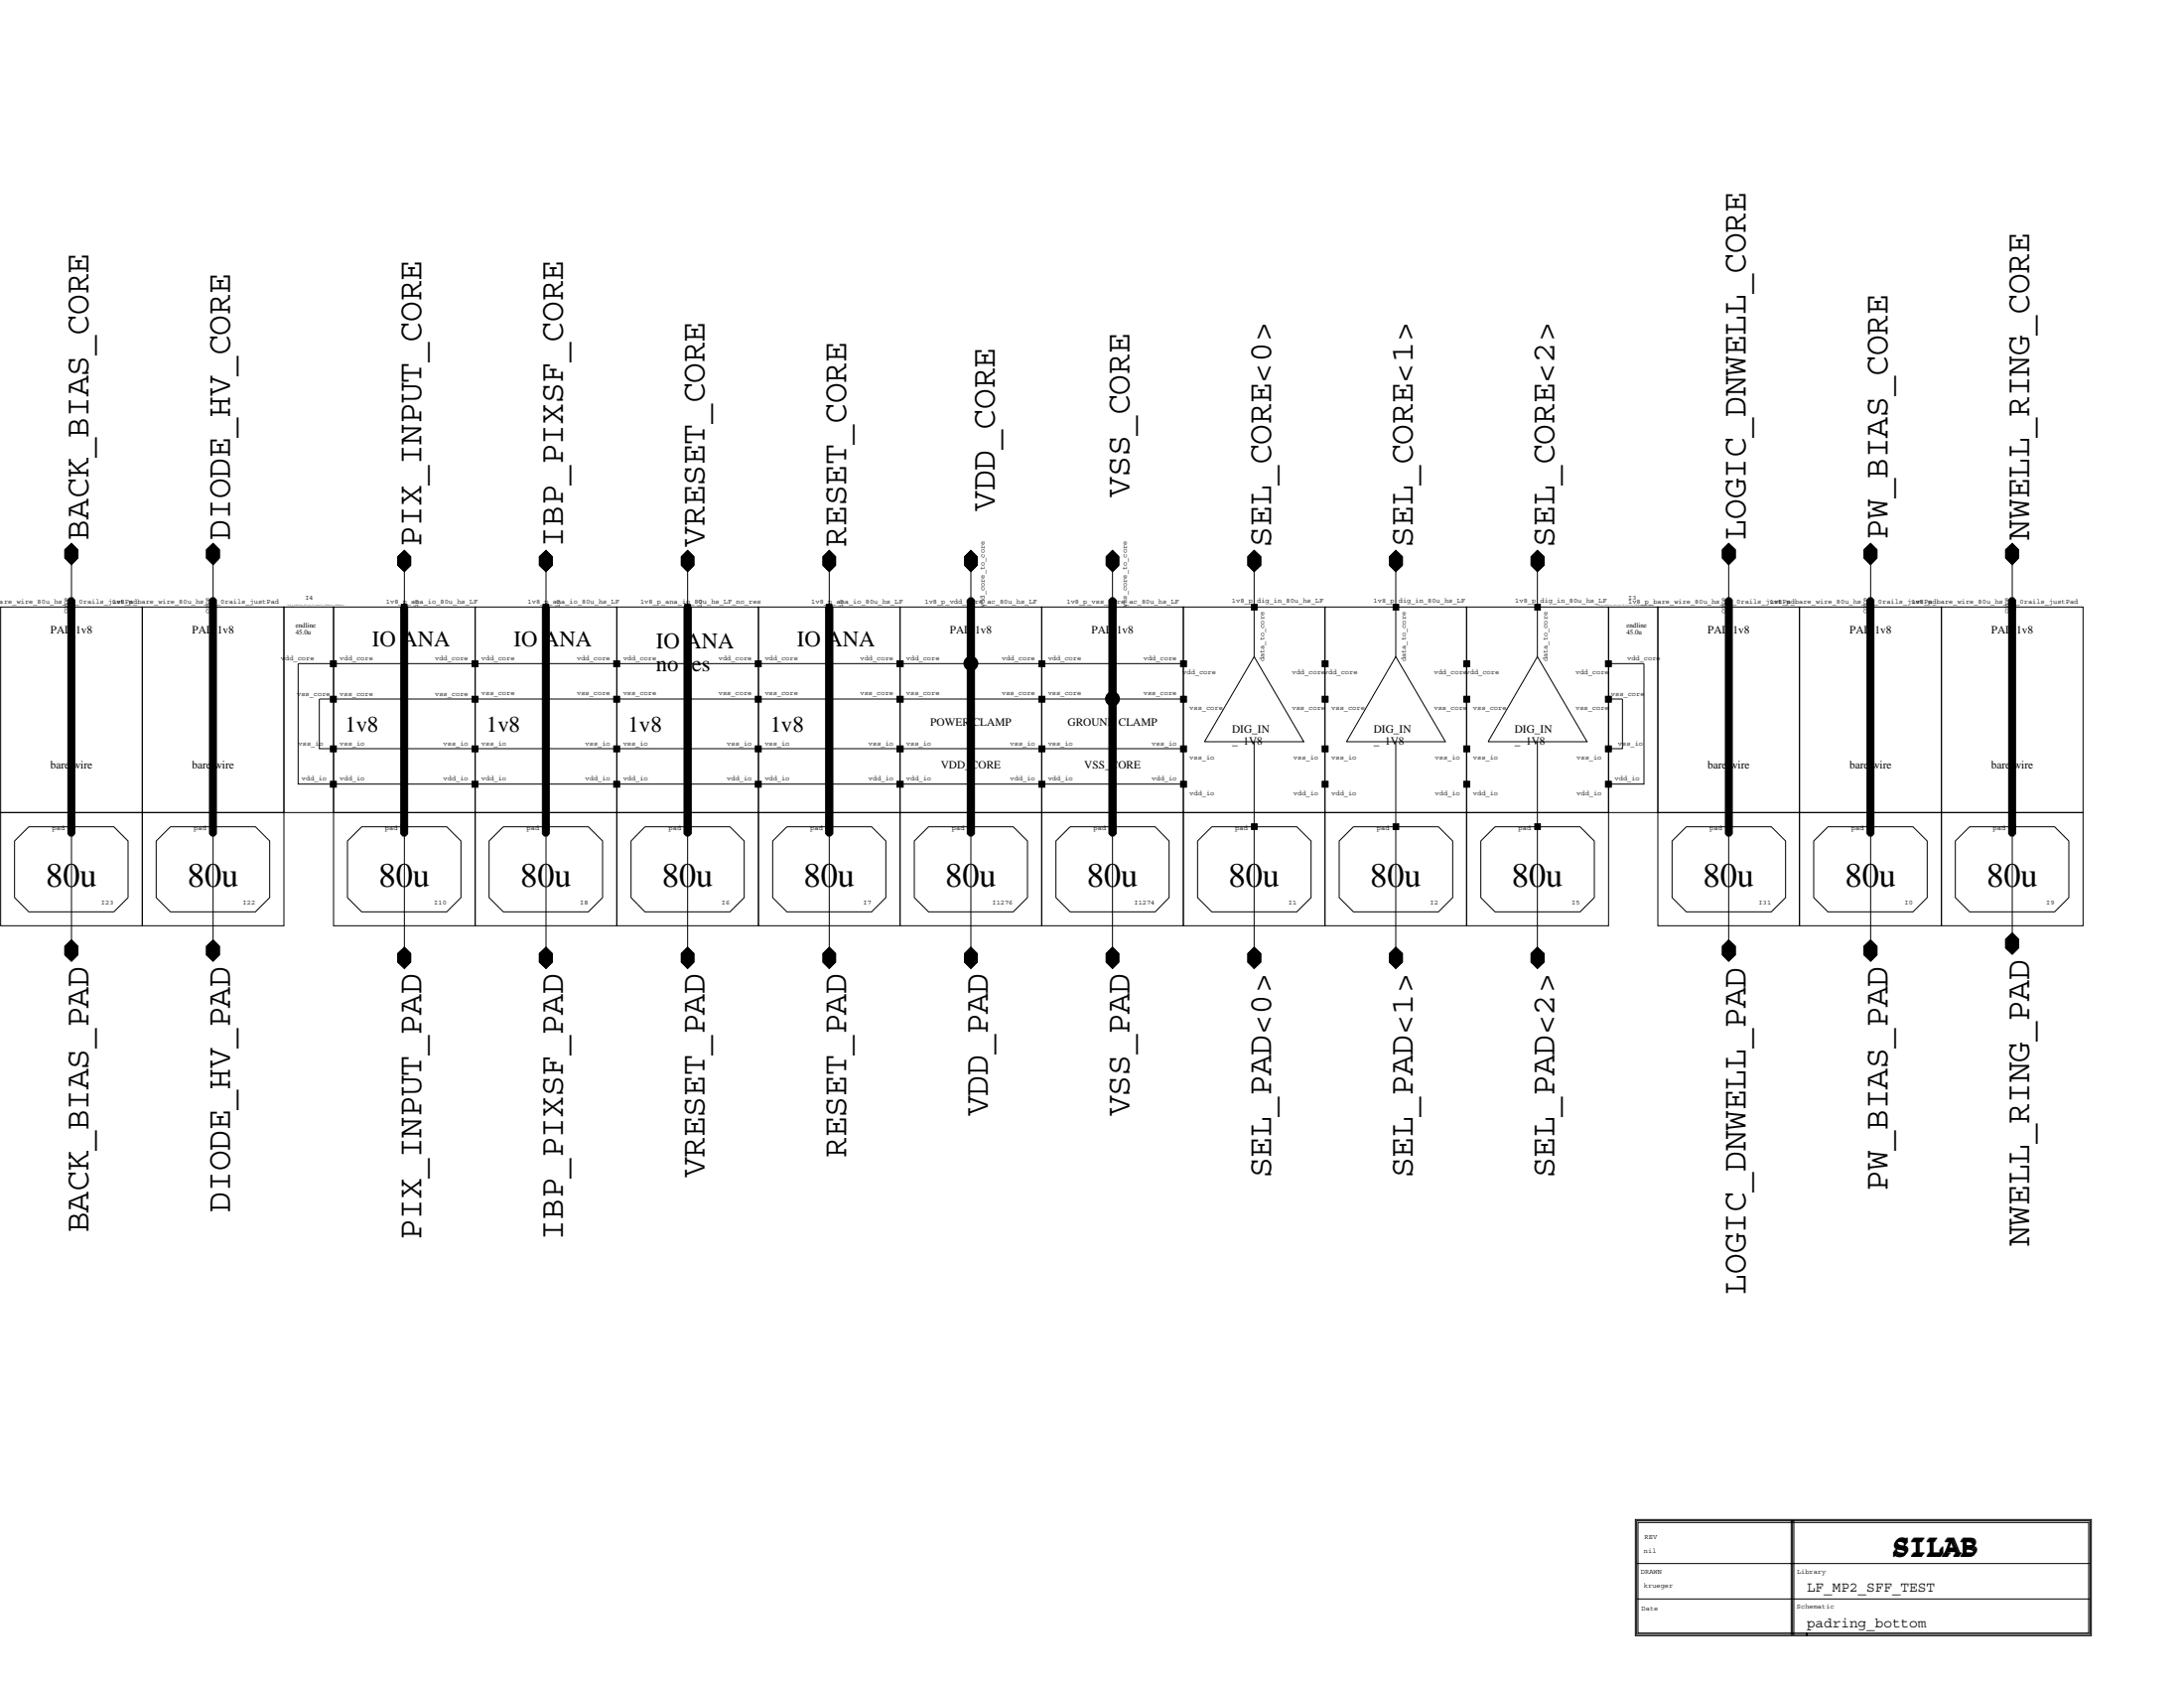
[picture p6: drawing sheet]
<svg xmlns="http://www.w3.org/2000/svg" width="279mm" height="216mm" viewBox="0 0 279 216" stroke-linecap="round" stroke-linejoin="round" font-family="sans-serif">
<g fill="none" stroke="#000" stroke-width=".13">
<path d="M.1 77.6h18.1v26.3h-18.1zM8.3 70.3l.8-.8 .8 .8v1.1l-.8 .8-.8-.8zM9.1 72.2v49.8M18.2 77.6h18.1v26.3h-18.1zM26.4 70.3l.9-.8 .8 .8v1.1l-.8 .8-.9-.8zM27.3 72.2v49M36.3 77.6h6.4v26.3h-6.4zM42.7 77.6h18.1v26.3h-18.1zM50.9 71.2l.8-.8 .8 .8v1.1l-.8 .8-.8-.8zM51.7 73.1v50.8M60.8 77.6h18.1v26.3h-18.1zM69 71.2l.8-.8 .9 .8v1.1l-.9 .8-.8-.8z"/>
<path d="M69.8 73.1v50.8M78.9 77.6h18.1v26.3h-18.1zM87.2 71.2l.8-.8 .8 .8v1.1l-.8 .8-.8-.8zM88 73.1v49.8M97 77.6h18.1v26.3h-18.1zM105.3 71.2l.8-.8 .8 .8v1.1l-.8 .8-.8-.8zM106.1 73.1v50.8M115.1 77.6h18.2v26.3h-18.2zM123.4 71.2l.8-.8 .8 .8v1.1l-.8 .8-.8-.8zM124.2 70.4v50.8M133.3 77.6h18.1v26.3h-18.1zM141.5 71.2l.8-.8 .8 .8v1.1l-.8 .8-.8-.8z"/>
<path d="M142.3 73.1v48.1M151.4 77.6h18.1v26.3h-18.1zM159.6 71.2l.8-.8 .9 .8v1.1l-.9 .8-.8-.8zM160.4 73.1v10.9M169.5 77.6h18.1v26.3h-18.1zM177.8 71.2l.8-.8 .8 .8v1.1l-.8 .8-.8-.8zM178.6 70.4v13.6M187.6 77.6h18.2v26.3h-18.2zM195.9 71.2l.8-.8 .8 .8v1.1l-.8 .8-.8-.8zM196.7 73.1v10.9M205.8 77.6h6.3v26.3h-6.3zM212.1 77.6h18.1v26.3h-18.1z"/>
<path d="M220.3 70.3l.8-.8 .9 .8v1.1l-.9 .8-.8-.8zM221.1 72.2v49.8M230.2 77.6h18.2v26.3h-18.2zM238.5 70.3l.8-.8 .8 .8v1.1l-.8 .8-.8-.8zM239.3 71.3v6.3M239.3 76.8v45.2M248.4 77.6h18.1v26.3h-18.1zM256.6 70.3l.8-.8 .8 .8v1.1l-.8 .8-.8-.8zM257.4 71.3v48.9M151.4 89.4h-110.5v6.4h110.5M151.4 84.9h-113.3v15.4h113.3M160.4 84l6.4 10.9h-12.7z"/>
<path d="M160.4 94.9v29M178.6 84l6.3 10.9h-12.6zM178.6 94.9v29M196.7 84l6.3 10.9h-12.6zM196.7 94.9v26.3M205.8 89.4h1.8v6.4h-1.8M205.8 84.9h4.5v15.4h-4.5M.1 103.9h18.1v14.5h-18.1zM3.7 105.7h10.9l1.8 1.9v7.2l-1.8 1.8h-10.9l-1.8-1.8v-7.2zM18.2 103.9h18.1v14.5h-18.1zM21.8 105.7h10.9l1.8 1.9v7.2l-1.8 1.8h-10.9l-1.8-1.8v-7.2zM42.7 103.9h18.1v14.5h-18.1z"/>
<path d="M46.3 105.7h10.9l1.8 1.9v7.2l-1.8 1.8h-10.9l-1.8-1.8v-7.2zM60.8 103.9h18.1v14.5h-18.1zM64.4 105.7h10.9l1.8 1.9v7.2l-1.8 1.8h-10.9l-1.8-1.8v-7.2zM78.9 103.9h18.1v14.5h-18.1zM82.5 105.7h10.9l1.8 1.9v7.2l-1.8 1.8h-10.9l-1.8-1.8v-7.2zM97 103.9h18.1v14.5h-18.1zM100.7 105.7h10.8l1.8 1.9v7.2l-1.8 1.8h-10.8l-1.9-1.8v-7.2zM115.1 103.9h18.2v14.5h-18.2zM118.8 105.7h10.8l1.8 1.9v7.2l-1.8 1.8h-10.8l-1.8-1.8v-7.2zM133.3 103.9h18.1v14.5h-18.1zM135.1 107.6l1.8-1.9h10.9l1.8 1.9v7.2l-1.8 1.8h-10.9l-1.8-1.8zM151.4 103.9h18.1v14.5h-18.1z"/>
<path d="M153.2 107.6l1.8-1.9h10.9l1.8 1.9v7.2l-1.8 1.8h-10.9l-1.8-1.8zM169.5 103.9h18.1v14.5h-18.1zM173.1 105.7h10.9l1.8 1.9v7.2l-1.8 1.8h-10.9l-1.8-1.8v-7.2zM178.2 105.4h.7v.7h-.7zM187.6 103.9h18.2v14.5h-18.2zM191.3 105.7h10.8l1.9 1.9v7.2l-1.9 1.8h-10.8l-1.9-1.8v-7.2zM212.1 103.9h18.1v14.5h-18.1zM215.7 105.7h10.9l1.8 1.9v7.2l-1.8 1.8h-10.9l-1.8-1.8v-7.2zM230.2 103.9h18.2v14.5h-18.2zM232 107.6l1.8-1.9h10.9l1.8 1.9v7.2l-1.8 1.8h-10.9l-1.8-1.8zM248.4 103.9h18.1v14.5h-18.1zM252 105.7h10.8l1.9 1.9v7.2l-1.9 1.8h-10.8l-1.9-1.8v-7.2z"/>
<path d="M8.3 121l.8-.8 .8 .8v1.1l-.8 .8-.8-.8zM26.4 121l.9-.8 .8 .8v1.1l-.8 .8-.9-.8zM50.9 122l.8-.8 .8 .8v1.1l-.8 .8-.8-.8zM69 122l.8-.8 .9 .8v1.1l-.9 .8-.8-.8zM87.2 122l.8-.8 .8 .8v1.1l-.8 .8-.8-.8zM105.3 122l.8-.8 .8 .8v1.1l-.8 .8-.8-.8zM123.4 122l.8-.8 .8 .8v1.1l-.8 .8-.8-.8zM141.5 122l.8-.8 .8 .8v1.1l-.8 .8-.8-.8zM159.6 122l.8-.8 .9 .8v1.1l-.9 .8-.8-.8zM177.8 122l.8-.8 .8 .8v1.1l-.8 .8-.8-.8zM195.9 122l.8-.8 .8 .8v1.1l-.8 .8-.8-.8zM221.1 120.2l.9 .8v1.1l-.9 .8-.8-.8v-1.1z"/>
<path d="M238.5 121l.8-.8 .8 .8v1.1l-.8 .8-.8-.8zM256.6 120.1l.8-.8 .8 .8v1.1l-.8 .8-.8-.8zM209.2 194.4h58.3v14.8h-36.4v-.3h36.1v-14.2h-57.6v14.2h21.5v.3h-21.9zM209.4 194.5h58v14.5h-58zM209.4 200h58M229.2 194.5h.3v14.5h-.3zM229.3 194.5v14.5M209.4 204.5h58"/>
</g>
<g fill="#000" stroke="#000" stroke-width=".13">
<path d="M8.9 76.5h.4l.3 .3v29.8l-.3 .3h-.4l-.2-.3v-29.8zM8.8 77.3h.7v.7h-.7zM8.3 70.3l.8-.8 .8 .8v1.1l-.8 .8-.8-.8zM27.1 76.5h.3l.3 .3v29.8l-.3 .3h-.3l-.3-.3v-29.8zM26.9 77.3h.7v.7h-.7zM26.4 70.3l.9-.8 .8 .8v1.1l-.8 .8-.9-.8zM51.5 77.4h.4l.3 .2v29l-.3 .3h-.4l-.2-.3v-29zM51.4 77.3h.7v.7h-.7zM50.9 71.2l.8-.8 .8 .8v1.1l-.8 .8-.8-.8zM69.6 77.4h.4l.3 .2v29l-.3 .3h-.4l-.2-.3v-29zM69.5 77.3h.7v.7h-.7zM69 71.2l.8-.8 .9 .8v1.1l-.9 .8-.8-.8z"/>
<path d="M87.5 77.6l.3-.2h.3l.3 .2v29l-.3 .3h-.3l-.3-.3zM87.6 77.3h.7v.7h-.7zM87.2 71.2l.8-.8 .8 .8v1.1l-.8 .8-.8-.8zM105.6 77.6l.3-.2h.4l.3 .2v29l-.3 .3h-.4l-.3-.3zM105.7 77.3h.7v.7h-.7zM105.3 71.2l.8-.8 .8 .8v1.1l-.8 .8-.8-.8zM124 76.5h.4l.3 .3v29.8l-.3 .3h-.4l-.3-.3v-29.8zM123.8 77.3h.8v.7h-.8zM123.4 71.2l.8-.8 .8 .8v1.1l-.8 .8-.8-.8zM142.2 76.5h.3l.3 .3v29.8l-.3 .3h-.3l-.3-.3v-29.8zM142 77.3h.7v.7h-.7zM141.5 71.2l.8-.8 .8 .8v1.1l-.8 .8-.8-.8z"/>
<path d="M160.1 77.3h.7v.7h-.7zM159.6 71.2l.8-.8 .9 .8v1.1l-.9 .8-.8-.8zM178.2 77.3h.7v.7h-.7zM177.8 71.2l.8-.8 .8 .8v1.1l-.8 .8-.8-.8zM196.3 77.3h.8v.7h-.8zM195.9 71.2l.8-.8 .8 .8v1.1l-.8 .8-.8-.8zM221 76.5h.4l.2 .3v29.8l-.2 .3h-.4l-.3-.3v-29.8zM220.8 77.3h.7v.7h-.7zM220.3 70.3l.8-.8 .9 .8v1.1l-.9 .8-.8-.8zM239.1 76.5h.4l.2 .3v29.8l-.2 .3h-.4l-.3-.3v-29.8zM238.9 77.3h.7v.7h-.7zM238.5 70.3l.8-.8 .8 .8v1.1l-.8 .8-.8-.8z"/>
<path d="M257.2 76.5h.4l.3 .3v29.8l-.3 .3h-.4l-.2-.3v-29.8zM257 77.3h.8v.7h-.8zM256.6 70.3l.8-.8 .8 .8v1.1l-.8 .8-.8-.8zM42.3 95.4h.7v.7h-.7zM42.3 99.9h.7v.8h-.7zM42.3 84.5h.7v.8h-.7zM42.3 89.1h.7v.7h-.7zM60.4 99.9h.7v.8h-.7zM60.4 84.5h.7v.8h-.7zM60.4 95.4h.7v.7h-.7zM60.4 89.1h.7v.7h-.7zM78.5 99.9h.7v.8h-.7z"/>
<path d="M78.5 84.5h.7v.8h-.7zM78.5 95.4h.7v.7h-.7zM78.5 89.1h.7v.7h-.7zM96.6 99.9h.8v.8h-.8zM96.6 84.5h.8v.8h-.8zM96.6 95.4h.8v.7h-.8zM96.6 89.1h.8v.7h-.8zM114.8 99.9h.7v.8h-.7zM114.8 84.5h.7v.8h-.7zM114.8 95.4h.7v.7h-.7zM114.8 89.1h.7v.7h-.7zM132.9 99.9h.7v.8h-.7z"/>
<path d="M132.9 84.5h.7v.8h-.7zM132.9 95.4h.7v.7h-.7zM132.9 89.1h.7v.7h-.7zM151 99.9h.8v.8h-.8zM151 84.5h.8v.8h-.8zM151 95.4h.8v.7h-.8zM151 89.1h.8v.7h-.8zM169.2 99.9h.7v.8h-.7zM169.2 84.5h.7v.8h-.7zM169.2 95.4h.7v.7h-.7zM169.2 89.1h.7v.7h-.7zM187.3 99.9h.7v.8h-.7z"/>
<path d="M187.3 84.5h.7v.8h-.7zM187.3 95.4h.7v.7h-.7zM187.3 89.1h.7v.7h-.7zM205.4 99.9h.7v.8h-.7zM205.4 84.5h.7v.8h-.7zM205.4 95.4h.7v.7h-.7zM205.4 89.1h.7v.7h-.7zM8.8 105.4h.7v.7h-.7zM26.9 105.4h.7v.7h-.7zM51.4 105.4h.7v.7h-.7zM69.5 105.4h.7v.7h-.7zM87.6 105.4h.7v.7h-.7z"/>
<path d="M105.7 105.4h.7v.7h-.7zM123.8 105.4h.8v.7h-.8zM142 105.4h.7v.7h-.7zM160.1 105.4h.7v.7h-.7zM196.3 105.4h.8v.7h-.8zM220.8 105.4h.7v.7h-.7zM238.9 105.4h.7v.7h-.7zM257 105.4h.8v.7h-.8zM256.6 120.1l.8-.8 .8 .8v1.1l-.8 .8-.8-.8zM8.3 121l.8-.8 .8 .8v1.1l-.8 .8-.8-.8zM26.4 121l.9-.8 .8 .8v1.1l-.8 .8-.9-.8zM50.9 122l.8-.8 .8 .8v1.1l-.8 .8-.8-.8z"/>
<path d="M69 122l.8-.8 .9 .8v1.1l-.9 .8-.8-.8zM88 121.2l.8 .8v1.1l-.8 .8-.8-.8v-1.1zM106.1 121.2l.8 .8v1.1l-.8 .8-.8-.8v-1.1zM124.2 121.2l.8 .8v1.1l-.8 .8-.8-.8v-1.1zM142.3 121.2l.8 .8v1.1l-.8 .8-.8-.8v-1.1zM160.4 121.2l.9 .8v1.1l-.9 .8-.8-.8v-1.1zM178.6 121.2l.8 .8v1.1l-.8 .8-.8-.8v-1.1zM196.7 121.2l.8 .8v1.1l-.8 .8-.8-.8v-1.1zM220.3 121l.8-.8 .9 .8v1.1l-.9 .8-.8-.8zM238.5 121l.8-.8 .8 .8v1.1l-.8 .8-.8-.8z"/>
<circle cx="124.2" cy="84.9" r=".89"/>
<circle cx="142.3" cy="89.4" r=".89"/>
</g>
<path d="M178.2 105.4h.7v.7h-.7z" fill="#000"/>
<g font-size="4.4">
<text x="127.3" y="65.4" transform="rotate(-90 127.3 65.4)">VDD_CORE</text>
<text x="144.5" y="63.6" transform="rotate(-90 144.5 63.6)">VSS_CORE</text>
<text x="11.3" y="69" transform="rotate(-90 11.3 69)">BACK_BIAS_CORE</text>
<text x="29.4" y="69" transform="rotate(-90 29.4 69)">DIODE_HV_CORE</text>
<text x="53.9" y="69.9" transform="rotate(-90 53.9 69.9)">PIX_INPUT_CORE</text>
<text x="72" y="69.9" transform="rotate(-90 72 69.9)">IBP_PIXSF_CORE</text>
<text x="90.1" y="69.9" transform="rotate(-90 90.1 69.9)">VRESET_CORE</text>
<text x="108.3" y="69.9" transform="rotate(-90 108.3 69.9)">RESET_CORE</text>
<text x="162.6" y="69.9" transform="rotate(-90 162.6 69.9)">SEL_CORE&lt;0&gt;</text>
<text x="180.7" y="69.9" transform="rotate(-90 180.7 69.9)">SEL_CORE&lt;1&gt;</text>
<text x="198.9" y="69.9" transform="rotate(-90 198.9 69.9)">SEL_CORE&lt;2&gt;</text>
<text x="223.3" y="69" transform="rotate(-90 223.3 69)">LOGIC_DNWELL_CORE</text>
<text x="241.5" y="69" transform="rotate(-90 241.5 69)">PW_BIAS_CORE</text>
<text x="259.6" y="69" transform="rotate(-90 259.6 69)">NWELL_RING_CORE</text>
<text x="5.9" y="113.3">80u</text>
<text x="24" y="113.3">80u</text>
<text x="48.5" y="113.3">80u</text>
<text x="66.6" y="113.3">80u</text>
<text x="84.7" y="113.3">80u</text>
<text x="102.8" y="113.3">80u</text>
<text x="120.9" y="113.3">80u</text>
<text x="139.1" y="113.3">80u</text>
<text x="157.2" y="113.3">80u</text>
<text x="175.3" y="113.3">80u</text>
<text x="193.4" y="113.3">80u</text>
<text x="217.9" y="113.3">80u</text>
<text x="236" y="113.3">80u</text>
<text x="254.2" y="113.3">80u</text>
<text x="126.4" y="142.8" transform="rotate(-90 126.4 142.8)">VDD_PAD</text>
<text x="144.5" y="142.8" transform="rotate(-90 144.5 142.8)">VSS_PAD</text>
<text x="108.3" y="148" transform="rotate(-90 108.3 148)">RESET_PAD</text>
<text x="29.4" y="155" transform="rotate(-90 29.4 155)">DIODE_HV_PAD</text>
<text x="90.1" y="150.7" transform="rotate(-90 90.1 150.7)">VRESET_PAD</text>
<text x="162.6" y="150.7" transform="rotate(-90 162.6 150.7)">SEL_PAD&lt;0&gt;</text>
<text x="180.7" y="150.7" transform="rotate(-90 180.7 150.7)">SEL_PAD&lt;1&gt;</text>
<text x="198.9" y="150.7" transform="rotate(-90 198.9 150.7)">SEL_PAD&lt;2&gt;</text>
<text x="241.5" y="152.4" transform="rotate(-90 241.5 152.4)">PW_BIAS_PAD</text>
<text x="11.3" y="157.7" transform="rotate(-90 11.3 157.7)">BACK_BIAS_PAD</text>
<text x="53.9" y="158.6" transform="rotate(-90 53.9 158.6)">PIX_INPUT_PAD</text>
<text x="72" y="158.6" transform="rotate(-90 72 158.6)">IBP_PIXSF_PAD</text>
<text x="259.6" y="159.4" transform="rotate(-90 259.6 159.4)">NWELL_RING_PAD</text>
<text x="223.3" y="165.6" transform="rotate(-90 223.3 165.6)">LOGIC_DNWELL_PAD</text>
</g>
<g font-size="3.6">
<text x="241.9" y="199.1">SILAB</text>
<text x="242.2" y="198.8">SILAB</text>
</g>
<g font-size="2.9">
<text x="47.6" y="82.7">IO ANA</text>
<text x="65.7" y="82.7">IO ANA</text>
<text x="83.9" y="83">IO ANA</text>
<text x="102" y="82.7">IO ANA</text>
<text x="83.9" y="85.9">no res</text>
<text x="44.1" y="93.6">1v8</text>
<text x="62.2" y="93.6">1v8</text>
<text x="80.3" y="93.6">1v8</text>
<text x="98.5" y="93.6">1v8</text>
</g>
<g font-size="1.8">
<text x="231.1" y="203.6">LF_MP2_SFF_TEST</text>
<text x="231.1" y="208.1">padring_bottom</text>
</g>
<g font-size="1.4">
<text x="6.4" y="81.1">PAD 1v8</text>
<text x="24.6" y="81.1">PAD 1v8</text>
<text x="121.5" y="81.1">PAD 1v8</text>
<text x="139.6" y="81.1">PAD 1v8</text>
<text x="218.5" y="81.1">PAD 1v8</text>
<text x="236.6" y="81.1">PAD 1v8</text>
<text x="254.7" y="81.1">PAD 1v8</text>
<text x="119" y="92.9">POWER CLAMP</text>
<text x="136.6" y="92.9">GROUND CLAMP</text>
<text x="157.6" y="93.8">DIG_IN</text>
<text x="157.6" y="95.2">_ 1V8</text>
<text x="175.7" y="93.8">DIG_IN</text>
<text x="175.7" y="95.2">_ 1V8</text>
<text x="193.8" y="93.8">DIG_IN</text>
<text x="193.8" y="95.2">_ 1V8</text>
<text x="6.4" y="98.3">bare wire</text>
<text x="24.6" y="98.3">bare wire</text>
<text x="120.4" y="98.3">VDD_CORE</text>
<text x="138.7" y="98.3">VSS_CORE</text>
<text x="218.5" y="98.3">bare wire</text>
<text x="236.6" y="98.3">bare wire</text>
<text x="254.7" y="98.3">bare wire</text>
</g>
<g font-size=".9">
<text x="0" y="77.2">are_wire_80u_hs_LF_0rails_justPad</text>
<text x="14.4" y="77.2">1v8_p_bare_wire_80u_hs_LF_0rails_justPad</text>
<text x="39" y="76.7">I4</text>
<text x="49.4" y="77.2">1v8_p_ana_io_80u_hs_LF</text>
<text x="53.5" y="77.7" transform="rotate(-90 53.5 77.7)">io</text>
<text x="67.5" y="77.2">1v8_p_ana_io_80u_hs_LF</text>
<text x="71.6" y="77.7" transform="rotate(-90 71.6 77.7)">io</text>
<text x="81.9" y="77.2">1v8_p_ana_io_80u_hs_LF_no_res</text>
<text x="89.7" y="77.7" transform="rotate(-90 89.7 77.7)">io</text>
<text x="103.8" y="77.2">1v8_p_ana_io_80u_hs_LF</text>
<text x="107.9" y="77.7" transform="rotate(-90 107.9 77.7)">io</text>
<text x="118.3" y="77.2">1v8_p_vdd_core_ac_80u_hs_LF</text>
<text x="126" y="77.7" transform="rotate(-90 126 77.7)">vdd_core_to_core</text>
<text x="136.5" y="77.2">1v8_p_vss_core_ac_80u_hs_LF</text>
<text x="144.1" y="77.7" transform="rotate(-90 144.1 77.7)">vss_core_to_core</text>
<text x="157.6" y="77.1">1v8_p_dig_in_80u_hs_LF</text>
<text x="175.7" y="77.1">1v8_p_dig_in_80u_hs_LF</text>
<text x="193.8" y="77.1">1v8_p_dig_in_80u_hs_LF</text>
<text x="208.3" y="77.2">1v8_p_bare_wire_80u_hs_LF_0rails_justPad</text>
<text x="208.3" y="76.7">I3</text>
<text x="226.4" y="77.2">1v8_p_bare_wire_80u_hs_LF_0rails_justPad</text>
<text x="244.5" y="77.2">1v8_p_bare_wire_80u_hs_LF_0rails_justPad</text>
<text x="8.7" y="78.5" transform="rotate(-90 8.7 78.5)">core</text>
<text x="26.8" y="78.5" transform="rotate(-90 26.8 78.5)">core</text>
<text x="37.8" y="80.3">endline</text>
<text x="37.8" y="81.2">45.0u</text>
<text x="208.1" y="80.3">endline</text>
<text x="208.1" y="81.2">45.0u</text>
<text x="220.7" y="78.5" transform="rotate(-90 220.7 78.5)">core</text>
<text x="238.8" y="78.5" transform="rotate(-90 238.8 78.5)">core</text>
<text x="256.9" y="78.5" transform="rotate(-90 256.9 78.5)">core</text>
<text x="35.9" y="84.4">vdd_core</text>
<text x="38" y="89">vss_core</text>
<text x="43.5" y="89">vss_core</text>
<text x="43.5" y="84.4">vdd_core</text>
<text x="55.6" y="89">vss_core</text>
<text x="55.6" y="84.4">vdd_core</text>
<text x="61.6" y="89">vss_core</text>
<text x="61.6" y="84.4">vdd_core</text>
<text x="73.8" y="89">vss_core</text>
<text x="73.8" y="84.4">vdd_core</text>
<text x="79.7" y="89">vss_core</text>
<text x="79.7" y="84.4">vdd_core</text>
<text x="91.9" y="89">vss_core</text>
<text x="91.9" y="84.4">vdd_core</text>
<text x="97.8" y="89">vss_core</text>
<text x="97.8" y="84.4">vdd_core</text>
<text x="110" y="89">vss_core</text>
<text x="110" y="84.4">vdd_core</text>
<text x="116" y="89">vss_core</text>
<text x="116" y="84.4">vdd_core</text>
<text x="128.2" y="89">vss_core</text>
<text x="128.2" y="84.4">vdd_core</text>
<text x="134.1" y="89">vss_core</text>
<text x="134.1" y="84.4">vdd_core</text>
<text x="146.3" y="89">vss_core</text>
<text x="146.3" y="84.4">vdd_core</text>
<text x="151.3" y="86.3">vdd_core</text>
<text x="161.7" y="84.6" transform="rotate(-90 161.7 84.6)">data_to_core</text>
<text x="165.3" y="86.3">vdd_corevdd_core</text>
<text x="179.9" y="84.6" transform="rotate(-90 179.9 84.6)">data_to_core</text>
<text x="183.5" y="86.3">vdd_corevdd_core</text>
<text x="198" y="84.6" transform="rotate(-90 198 84.6)">data_to_core</text>
<text x="201.6" y="86.3">vdd_core</text>
<text x="206.1" y="89">vss_core</text>
<text x="208.2" y="84.4">vdd_core</text>
<text x="38.2" y="95.3">vss_io</text>
<text x="43.5" y="95.3">vss_io</text>
<text x="56.7" y="95.3">vss_io</text>
<text x="61.6" y="95.3">vss_io</text>
<text x="74.9" y="95.3">vss_io</text>
<text x="79.7" y="95.3">vss_io</text>
<text x="93" y="95.3">vss_io</text>
<text x="97.8" y="95.3">vss_io</text>
<text x="111.1" y="95.3">vss_io</text>
<text x="116" y="95.3">vss_io</text>
<text x="129.2" y="95.3">vss_io</text>
<text x="134.1" y="95.3">vss_io</text>
<text x="147.4" y="95.3">vss_io</text>
<text x="152.2" y="90.8">vss_core</text>
<text x="165.3" y="90.8">vss_core</text>
<text x="170.3" y="90.8">vss_core</text>
<text x="183.5" y="90.8">vss_core</text>
<text x="188.5" y="90.8">vss_core</text>
<text x="201.6" y="90.8">vss_core</text>
<text x="207" y="95.3">vss_io</text>
<text x="38.6" y="99.8">vdd_io</text>
<text x="43.5" y="99.8">vdd_io</text>
<text x="56.7" y="99.8">vdd_io</text>
<text x="61.6" y="99.8">vdd_io</text>
<text x="74.9" y="99.8">vdd_io</text>
<text x="79.7" y="99.8">vdd_io</text>
<text x="93" y="99.8">vdd_io</text>
<text x="97.8" y="99.8">vdd_io</text>
<text x="111.1" y="99.8">vdd_io</text>
<text x="116" y="99.8">vdd_io</text>
<text x="129.2" y="99.8">vdd_io</text>
<text x="134.1" y="99.8">vdd_io</text>
<text x="147.4" y="99.8">vdd_io</text>
<text x="152.2" y="101.7">vdd_io</text>
<text x="152.2" y="97.1">vss_io</text>
<text x="165.5" y="101.7">vdd_io</text>
<text x="165.5" y="97.1">vss_io</text>
<text x="170.3" y="101.7">vdd_io</text>
<text x="170.3" y="97.1">vss_io</text>
<text x="183.6" y="101.7">vdd_io</text>
<text x="183.6" y="97.1">vss_io</text>
<text x="188.5" y="101.7">vdd_io</text>
<text x="188.5" y="97.1">vss_io</text>
<text x="201.7" y="101.7">vdd_io</text>
<text x="201.7" y="97.1">vss_io</text>
<text x="206.6" y="99.8">vdd_io</text>
<text x="6.7" y="106.2">pad</text>
<text x="24.8" y="106.2">pad</text>
<text x="49.3" y="106.2">pad</text>
<text x="67.4" y="106.2">pad</text>
<text x="85.6" y="106.2">pad</text>
<text x="103.7" y="106.2">pad</text>
<text x="121.8" y="106.2">pad</text>
<text x="139.9" y="106.2">pad</text>
<text x="158" y="106.2">pad</text>
<text x="176.1" y="106.2">pad</text>
<text x="194.3" y="106.2">pad</text>
<text x="218.7" y="106.2">pad</text>
<text x="236.9" y="106.2">pad</text>
<text x="255" y="106.2">pad</text>
<text x="13" y="115.7">I23</text>
<text x="31.1" y="115.7">I22</text>
<text x="55.5" y="115.7">I10</text>
<text x="74.2" y="115.7">I8</text>
<text x="92.3" y="115.7">I6</text>
<text x="110.4" y="115.7">I7</text>
<text x="126.9" y="115.7">I1276</text>
<text x="145.1" y="115.7">I1274</text>
<text x="164.8" y="115.7">I1</text>
<text x="182.9" y="115.7">I2</text>
<text x="201.1" y="115.7">I5</text>
<text x="225" y="115.7">I31</text>
<text x="243.7" y="115.7">I0</text>
<text x="261.8" y="115.7">I9</text>
<text x="210.4" y="196.8">REV</text>
<text x="209.9" y="201.3">DRAWN</text>
<text x="210.3" y="203.1">krueger</text>
<text x="210.3" y="198.6">nil</text>
<text x="229.9" y="201.3">Library</text>
<text x="210" y="206">Date</text>
<text x="229.9" y="205.8">Schematic</text>
</g>
<g font-size=".3">
<text x="36.7" y="77.4">1v8_p_endline_45u_hs_LF_4rails_VSSshort_VDDshort</text>
<text x="204.3" y="77.4">1v8_p_endline_45u_hs_LF_4rails_VSSshort_VDDshort</text>
</g>
</svg>
